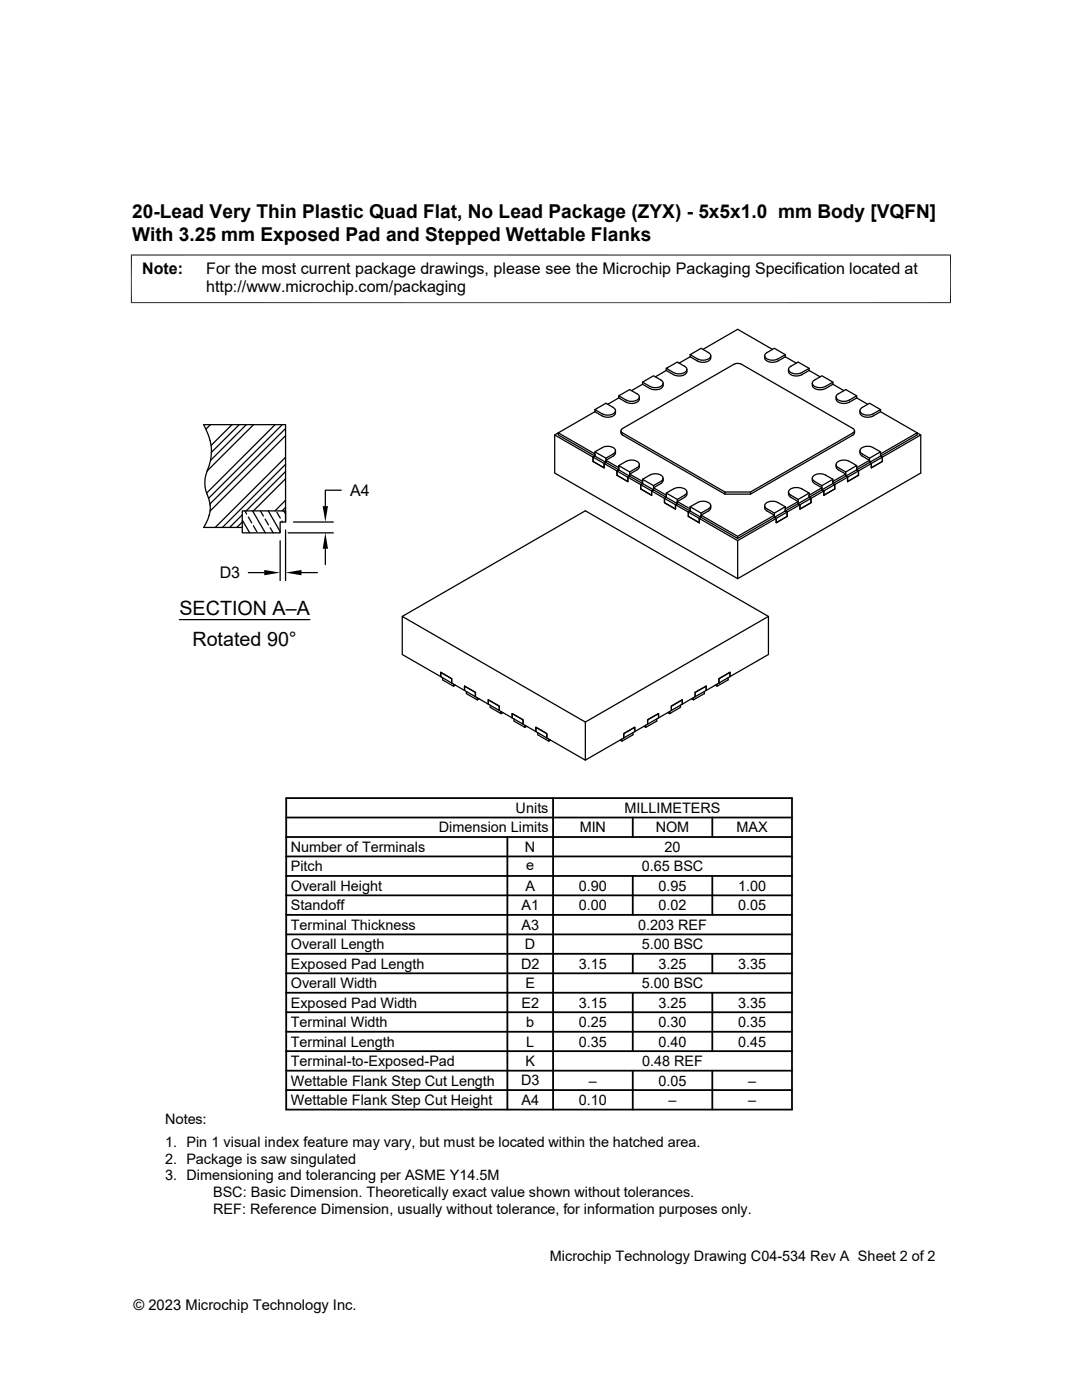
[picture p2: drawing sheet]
<svg xmlns="http://www.w3.org/2000/svg" width="216mm" height="279mm" viewBox="0 0 216 279" stroke-linecap="round" stroke-linejoin="round" font-family="sans-serif">
<g fill="none" stroke="#000" stroke-width=".25">
<path d="M123.5 79v.4M123.5 79.4l-2.2 1.3M123.5 79l2.1-1.3 1.5 .9a.7 .7 0 0 1 .5 .7 .7 .7 0 0 1-.7 .6 2.44 2.44 0 0 1-2-.1zM127.6 79.2a1.29 1.29 0 0 1-1.7 1.3l-1-.2-1.4-.9M128.2 76.3l1.5 .8a1.97 1.97 0 0 0 2.6-.5l-.3-.6-1.6-1-2.2 1.3v.4M128.2 76.7l-2.2 1.3M132.3 76.5a1.29 1.29 0 0 1-1.7 1.3l-.9-.3-1.5-.8M132.9 73.5v.4M132.9 73.9l-2.1 1.3M136.6 73.1a.7 .7 0 0 1 .4 .8 .7 .7 0 0 1-.6 .5 2.44 2.44 0 0 1-2 0l-1.5-.9 2.2-1.2 1.5 .8M137.1 73.7a1.29 1.29 0 0 1-1.8 1.3l-.9-.2-1.5-.9M137.7 70.8v.4"/>
<path d="M137.7 71.2l-2.2 1.3M137.7 70.8l2.2-1.3 1.5 .9a.7 .7 0 0 1 .4 .7 .7 .7 0 0 1-.6 .6 2.44 2.44 0 0 1-2-.1zM141.8 71a1.29 1.29 0 0 1-1.7 1.3l-.9-.2-1.5-.9M147.9 72.7l-.7-.2-.7 .2-22.3 12.8M147.9 72.7l22.3 12.8a.46 .46 0 0 1 .3 .5 .46 .46 0 0 1-.3 .4l-20.4 11.8v.4M152.6 71a1.29 1.29 0 0 0 1.7 1.3l.9-.2 1.5-.9M154.1 69.7l-6.9-4-6.9 4M156.7 70.8l-2.2-1.3-1.4 .9a.7 .7 0 0 0-.5 .7 .7 .7 0 0 0 .6 .6 2.44 2.44 0 0 0 2-.1l1.5-.8v.4M156.7 71.2l2.2 1.3M157.3 73.7a1.31 1.31 0 0 0 1.8 1.3l.9-.2 1.5-.9M157.8 73.1a.7 .7 0 0 0-.4 .8 .7 .7 0 0 0 .6 .5 2.44 2.44 0 0 0 2 0l1.5-.9M157.8 73.1l1.5-.8 2.2 1.2v.4"/>
<path d="M161.5 73.9l2.1 1.3M162.1 76.5a1.29 1.29 0 0 0 1.7 1.3l.9-.3 1.5-.8M166.2 76.3l-2.2-1.3-1.5 .8a.7 .7 0 0 0-.4 .8 .7 .7 0 0 0 .7 .6 2.44 2.44 0 0 0 1.9-.1l1.5-.8v.4M166.2 76.7l2.2 1.3M166.8 79.2a1.29 1.29 0 0 0 1.8 1.3l.9-.2 1.4-.9M167.3 78.6a.7 .7 0 0 0-.5 .7 .7 .7 0 0 0 .7 .6 2.44 2.44 0 0 0 2-.1l1.4-.8M167.3 78.6l1.5-.9 2.1 1.3v.4M170.9 79.4l2.2 1.3M41.4 93.9a9.6 9.6 0 0 0-.8-9.1h16.4v19.4M41.4 93.9a6.5 6.5 0 0 0 .2 5.5 6.3 6.3 0 0 1-1 5.9h7.7M42 84.8l-.9 .8M46.3 84.8l-4.2 4.1"/>
<path d="M47.7 84.8l-5.5 5.5M49.1 84.8l-7.1 7.1M50.6 84.8l-9.3 9.2M54.9 84.8l-13.7 13.6M56.3 84.8l-14.7 14.6M57 99.8l-2.1 2.2M57 85.5l-15.1 15.1M57 92.7l-12.6 12.6M57 94.1l-7.9 7.9M57 95.5l-6.4 6.5M57 91.2l-14.1 14.1M57 87l-15.1 15"/>
<path d="M68.1 97.8h-3.2v3.2M118.7 81.7v.5M118.7 82.2l-8 4.6M118.7 81.7l2.2-1.2 1.5 .8a.7 .7 0 0 1 .4 .8 .7 .7 0 0 1-.6 .6 2.44 2.44 0 0 1-2-.1zM118.7 90.2l1.5-.9a1.97 1.97 0 0 1 2.6 .6l-.3 .6-1.6 .9M120.5 92.5l2.6 1.5v.8l2.2 1.3v-.8M120.5 92.5l.4-.2-2.2-1.3v-.8l2.2 1.2v.9l2.6 1.5-.4 .2 2.2 1.3M120.5 92.5v.9l-2.2-1.3v-.9l-7.6-4.4v7.6l36.5 21.1v-7.6l-9.8-5.7v.9M120.9 91.9v.4l-.4 .2v.9l-2.2-1.3v-.9l.4-.2v-.4l-7.3-4.2v.4l7.3 4.2-.4 .2 2.2 1.3M120.9 91.9l2.6 1.4v.5l-.4 .2v.8l2.2 1.3v-.8l.3-.3v-.4M122.8 90v.6l-.2 .2-1.7 1.1M122.8 82a1.29 1.29 0 0 1-1.7 1.3l-.9-.3-1.5-.8"/>
<path d="M123.5 92.9l1.4-.8a1.97 1.97 0 0 1 2.7 .5l-.3 .6-1.7 1M123.9 86v.5l.3 .3M124.2 86.4l20.5 11.8M124.2 86.8l20.5 11.8M124.2 85.5a.45 .45 0 0 0-.3 .5 .45 .45 0 0 0 .3 .4M125.3 95.3l.3-.3-2.1-1.2v-.9l2.1 1.3v.8l2.6 1.5-.4 .2 2.2 1.3M125.3 95.3l2.5 1.4v.9l2.2 1.2v-.8M125.6 94.6l2.6 1.5v.4l-.4 .2v.9l2.2 1.2v-.8l.4-.2v-.5M127.6 92.7l-.1 .7-.2 .3-1.7 .9M128.2 95.7l1.5-.9a1.97 1.97 0 0 1 2.6 .6l-.3 .5-1.6 1M130 98l2.6 1.5v.8l2.2 1.3v-.9M130 98l.4-.2-2.2-1.3v-.8l2.2 1.2v.9l2.5 1.5-.3 .2 2.2 1.2"/>
<path d="M130.4 97.3l2.5 1.5v.5l-.3 .2v.8l2.2 1.3v-.9l.3-.2v-.4M132.3 95.4v.7l-.2 .2-1.7 1M132.9 98.4l1.5-.8a1.97 1.97 0 0 1 2.7 .5l-.3 .6-1.7 1M137.1 98.2l-.1 .6-.2 .3-1.7 1M149.8 98.2h-5.1v.4M159.3 99.7l2.2-1.3-1.5-.8a1.95 1.95 0 0 0-2.6 .5l.2 .6 1.7 1v.8M162.1 95.4v.7l.3 .3 1.6 .9v.5l.4 .2v.8l2.2-1.2M164 97.3l-2.5 1.5v.5l.3 .2v.8l-2.2 1.3v-.9l-.3-.2v-.4l-1.6-.9-.3-.4-.1-.6M166.2 95.7l-1.5-.9a1.97 1.97 0 0 0-2.6 .6l.3 .5 1.6 1M166.6 97.6l-2.2 1.2v-.8l-2.6 1.5-.3-.2v-.9M166.6 97.6v-.9l-2.2 1.3-.4-.2-4.7 2.7M166.8 92.7l.1 .7 .4 .4"/>
<path d="M167.3 93.3a.7 .7 0 0 1-.5-.7 .7 .7 0 0 1 .7-.6 2.44 2.44 0 0 1 2 .1l1.4 .8-2.1 1.3M167.3 93.3l1.5 .9v.8M167.3 93.8l1.5 .8v.4l.3 .2v.9M168.8 95l.3 .2v.9M168.8 94.6l-2.6 1.5v.4l.4 .2v.9M170.5 86v.5l-.3 .3-20.4 11.8h-5.1M171.3 94.8l-2.2 1.3M171.3 94.8v-.8l-4.7 2.7-.4-.2-2.2 1.3v-.9l2.2-1.2v.8l2.6-1.5M171.6 82a1.29 1.29 0 0 0 1.7 1.3l.9-.3 1.5-.8M171.6 90v.6l.2 .2 1.7 1.1v.4l.4 .2v.9l2.2-1.3M173.5 91.9l-2.6 1.4v.5l.4 .2v.8M175.7 81.7l-2.2-1.2-1.5 .8a.7 .7 0 0 0-.4 .8 .7 .7 0 0 0 .7 .6 2.44 2.44 0 0 0 1.9-.1l1.5-.9v.5"/>
<path d="M175.7 82.2l7.3 4.2v.4l-7.3 4.2v-.8l-2.2 1.2v.9l2.2-1.3 .4 .2 7.6-4.4M175.7 90.2l-1.5-.9a1.97 1.97 0 0 0-2.6 .6l.3 .6 1.6 .9M176.1 92.1v-.9l-.4-.2v-.4l7.3-4.2 .7 .4v7.6l-36.5 21.1M176.1 92.1l-2.2 1.3v-.9l-2.6 1.5-.4-.2v-.9M176.1 92.1v-.9l-2.2 1.3-.4-.2-4.7 2.7M48.3 103.8l1.5 2.5M48.3 102h8.7v2.2h-1.1v2.1h-7.6zM48.3 102.7l-2.5 2.6M48.3 104.2l-1.1 1.1M48.9 102l.3 .6M49.6 103.2l.6 1.2M49.6 114.3h3.1"/>
<path d="M50.4 102l2.5 4.3M50.6 104.9l.6 1.2M52 102l.6 1M52.9 103.6l.7 1.2M53.5 102l2.4 4.1M53.9 105.3l.6 1M55.2 102.2l.7 1.2M55.9 107.9v8M56.3 104l.1 .2M56.6 102l.4 .6M57 101.3l-.7 .7M57 105.8v10.1"/>
<path d="M57.5 106.3h9M58.6 104.2h7.9M60.2 114.3h3.1M64.9 109.5v3.2M134.8 100.7l2.6 1.5 .3-.2v-.9M134.8 100.7l.3-.2-2.2-1.2v-.9l2.2 1.3v.8l4.8 2.8M135.1 100.1l2.6 1.5v.4l-.3 .2v.9M137.4 103.1l2.1 1.2M139.2 100.3a1.97 1.97 0 0 1 2.6 .5l-.3 .6-1.6 1-2.2-1.3M139.2 100.3l-1.5 .8M139.9 102.8v.5l-.4 .2v.8M139.9 103.3l-.4 .2v.8"/>
<path d="M139.9 102.8l7.3 4.2v.5l-7.3-4.2M139.9 102.4v.9M141.8 100.9v.7l-.3 .3-1.6 .9M152.6 100.9v.7l.3 .3 1.6 .9v.5l.4 .2v.8l2.2-1.2M154.5 102.4l2.2-1.3v.9l2.6-1.5 .3 .2v.9l2.2-1.3v-.8l-4.7 2.7-.4-.2-2.2 1.3zM154.5 102.8l-7.3 4.2M155.2 100.3l1.5 .8M155.2 100.3a1.97 1.97 0 0 0-2.6 .5l.3 .6 1.6 1M157.1 103.1l-2.2 1.2v-.8l-7.7 4.4M157.1 103.1v-.9l-2.2 1.3-.4-.2-7.3 4.2M159.3 100.1l-2.6 1.5v.4l.4 .2v.9M35.8 123.7h26"/>
<path d="M80.3 123l36.5 21.1v7.6l-7.7-4.4v-.9l-2.2-1.3v.9l-2.5-1.5v-.8l-2.2-1.3v.9l-2.6-1.5v-.9l-2.2-1.2v.8l-2.5-1.5v-.8l-2.2-1.3v.9l-2.6-1.5v-.9l-2.2-1.2v.8l-7.6-4.4zM80.3 123l36.5-21.1 36.5 21.1v7.6l-7.7 4.4v-.8l-2.1 1.2v.9M87.9 134.2l2.2 1.2v.9l-2.2-1.3zM88.3 135.3v.4l2.2 1.2 .4-.2M90.5 136.5v.4M92.7 136.9l2.2 1.3v.8l-2.2-1.2zM93 138v.4l2.3 1.3v-.4M95.6 139.5l-.3 .2M97.4 139.7l2.2 1.2v.9l-2.2-1.3zM138.3 139.3v.4M138.7 139l-7.3 4.3v-.9l-2.2 1.3v.8M138.7 138.2l2.2-1.3v.9l-2.2 1.2z"/>
<path d="M140.5 138v.4l-2.2 1.3-.3-.2M143.1 136.5v.4M143.5 135.4l2.1-1.2v.8l-2.1 1.3zM143.5 136.3l-2.6 1.5v-.9l-2.2 1.3v.8M145.3 135.3v.4l-2.2 1.2-.4-.2M153.3 123l-36.5 21.1M97.8 140.7v.5l2.2 1.2v-.4M100.4 142.2l-.4 .2M102.2 142.4l2.2 1.3v.8l-2.2-1.2zM102.6 143.5v.4l2.1 1.3v-.5M105.1 144.9l-.4 .3M106.9 145.1l2.2 1.3v.9l-2.2-1.3z"/>
<path d="M107.3 146.2v.4l2.2 1.3v-.4M109.9 147.7l-.4 .2M124.1 147.5v.4M124.5 146.4l2.2-1.3v.9l-2.2 1.3zM124.5 147.3l-7.7 4.4M126.3 146.2v.4l-2.2 1.3-.4-.2M128.8 144.7v.5M129.2 144.5l-2.5 1.5v-.9l-2.2 1.3v.9M129.2 143.7l2.2-1.3v.9l-2.2 1.2zM131 143.5v.4l-2.2 1.3-.3-.3M133.2 142.2l.4 .2M134 140.9l2.1-1.2v.8v-.8l-2.1 1.2v.9z"/>
<path d="M135.8 140.7v.5l-2.2 1.2v-.4"/>
</g>
<path d="M26.1 50.9h163.7M26.2 50.8v9.7M189.7 50.8v9.7M26.1 60.4h163.7" fill="none" stroke="#000" stroke-width=".2"/>
<g fill="none" stroke="#000" stroke-width=".36">
<path d="M57.1 159.3h100.9v62.1h-100.9zM110.4 159.3v62.1M57.1 178.7h100.9M57.1 174.8h100.9M57.1 170.9h100.9M57.1 167h100.9M57.1 163.2h100.9M101.2 167v54.4M126.3 163.2v3.8M126.3 174.8v7.8M142.1 163.2v3.8M142.1 174.8v7.8"/>
<path d="M57.1 190.4h100.9M57.1 186.5h100.9M57.1 182.6h100.9M57.1 198.1h100.9M57.1 194.2h100.9M126.3 190.4v3.8M126.3 198.1v11.7M142.1 190.4v3.8M142.1 198.1v11.7M57.1 205.9h100.9M57.1 213.7h100.9M57.1 202h100.9"/>
<path d="M57.1 209.8h100.9M57.1 217.6h100.9M126.3 213.7v7.7M142.1 213.7v7.7"/>
</g>
<path d="M52.7 113.7l3.2 .6-3.2 .5zM57 114.3l3.2-.6v1.1zM64.9 106.3l.5 3.2h-1zM64.4 101h1l-.5 3.2z" fill="#000"/>
<g font-size="3.9">
<text x="35.8" y="122.8">SECTION A–A</text>
<text x="38.4" y="128.8">Rotated 90°</text>
</g>
<g font-size="3.8">
<text x="26.4" y="43.5">20-Lead Very Thin Plastic Quad Flat, No Lead Package (ZYX) - 5x5x1.0 mm Body [VQFN]</text>
<text x="26.4" y="48.1">With 3.25 mm Exposed Pad and Stepped Wettable Flanks</text>
</g>
<g font-size="3.2">
<text x="28.4" y="54.7">Note:</text>
<text x="41.1" y="58.3">http://www.microchip.com/packaging</text>
<text x="41.1" y="54.7">For the most current package drawings, please see the Microchip Packaging Specification located at</text>
<text x="69.9" y="99">A4</text>
<text x="43.8" y="115.4">D3</text>
</g>
<g font-size="2.9">
<text x="87.6" y="166.1">Dimension Limits</text>
<text x="102.9" y="162.2">Units</text>
<text x="115.7" y="166.1">MIN</text>
<text x="124.6" y="162.2">MILLIMETERS</text>
<text x="130.8" y="166.1">NOM</text>
<text x="147" y="166.1">MAX</text>
<text x="58" y="170">Number of Terminals</text>
<text x="58" y="173.9">Pitch</text>
<text x="104.8" y="170">N</text>
<text x="105" y="173.6">e</text>
<text x="128" y="173.9">0.65 BSC</text>
<text x="132.6" y="170">20</text>
<text x="58" y="177.8">Overall Height</text>
<text x="104.8" y="177.8">A</text>
<text x="115.5" y="177.8">0.90</text>
<text x="131.4" y="177.8">0.95</text>
<text x="147.3" y="177.8">1.00</text>
<text x="58" y="185.5">Terminal Thickness</text>
<text x="58" y="181.7">Standoff</text>
<text x="104.1" y="181.7">A1</text>
<text x="104.1" y="185.5">A3</text>
<text x="115.5" y="181.7">0.00</text>
<text x="127.3" y="185.5">0.203 REF</text>
<text x="131.4" y="181.7">0.02</text>
<text x="147.3" y="181.7">0.05</text>
<text x="58" y="189.4">Overall Length</text>
<text x="104.8" y="189.4">D</text>
<text x="128" y="189.4">5.00 BSC</text>
<text x="58" y="197.2">Overall Width</text>
<text x="58" y="193.3">Exposed Pad Length</text>
<text x="104" y="193.3">D2</text>
<text x="104.8" y="197.2">E</text>
<text x="115.5" y="193.3">3.15</text>
<text x="128" y="197.2">5.00 BSC</text>
<text x="131.4" y="193.3">3.25</text>
<text x="147.3" y="193.3">3.35</text>
<text x="58" y="201.1">Exposed Pad Width</text>
<text x="104" y="201.1">E2</text>
<text x="115.5" y="201.1">3.15</text>
<text x="131.4" y="201.1">3.25</text>
<text x="147.3" y="201.1">3.35</text>
<text x="58" y="205">Terminal Width</text>
<text x="58" y="208.9">Terminal Length</text>
<text x="105" y="205">b</text>
<text x="105" y="208.9">L</text>
<text x="115.5" y="208.9">0.35</text>
<text x="115.5" y="205">0.25</text>
<text x="131.4" y="205">0.30</text>
<text x="131.4" y="208.9">0.40</text>
<text x="147.3" y="208.9">0.45</text>
<text x="147.3" y="205">0.35</text>
<text x="58" y="212.8">Terminal-to-Exposed-Pad</text>
<text x="104.8" y="212.8">K</text>
<text x="128.1" y="212.8">0.48 REF</text>
<text x="58" y="220.5">Wettable Flank Step Cut Height</text>
<text x="58" y="216.6">Wettable Flank Step Cut Length</text>
<text x="104" y="216.6">D3</text>
<text x="104.1" y="220.5">A4</text>
<text x="115.5" y="220.5">0.10</text>
<text x="117.5" y="216.6">–</text>
<text x="131.4" y="216.6">0.05</text>
<text x="133.4" y="220.5">–</text>
<text x="149.3" y="216.6">–</text>
<text x="149.3" y="220.5">–</text>
<text x="32.9" y="224.4">Notes:</text>
<text x="32.9" y="229">1. Pin 1 visual index feature may vary, but must be located within the hatched area.</text>
<text x="32.9" y="232.3">2. Package is saw singulated</text>
<text x="32.9" y="235.6">3. Dimensioning and tolerancing per ASME Y14.5M</text>
<text x="42.5" y="238.9">BSC: Basic Dimension. Theoretically exact value shown without tolerances.</text>
<text x="42.5" y="242.2">REF: Reference Dimension, usually without tolerance, for information purposes only.</text>
<text x="109.7" y="251.7">Microchip Technology Drawing C04-534 Rev A Sheet 2 of 2</text>
<text x="26.6" y="261.3">© 2023 Microchip Technology Inc.</text>
</g>
</svg>
